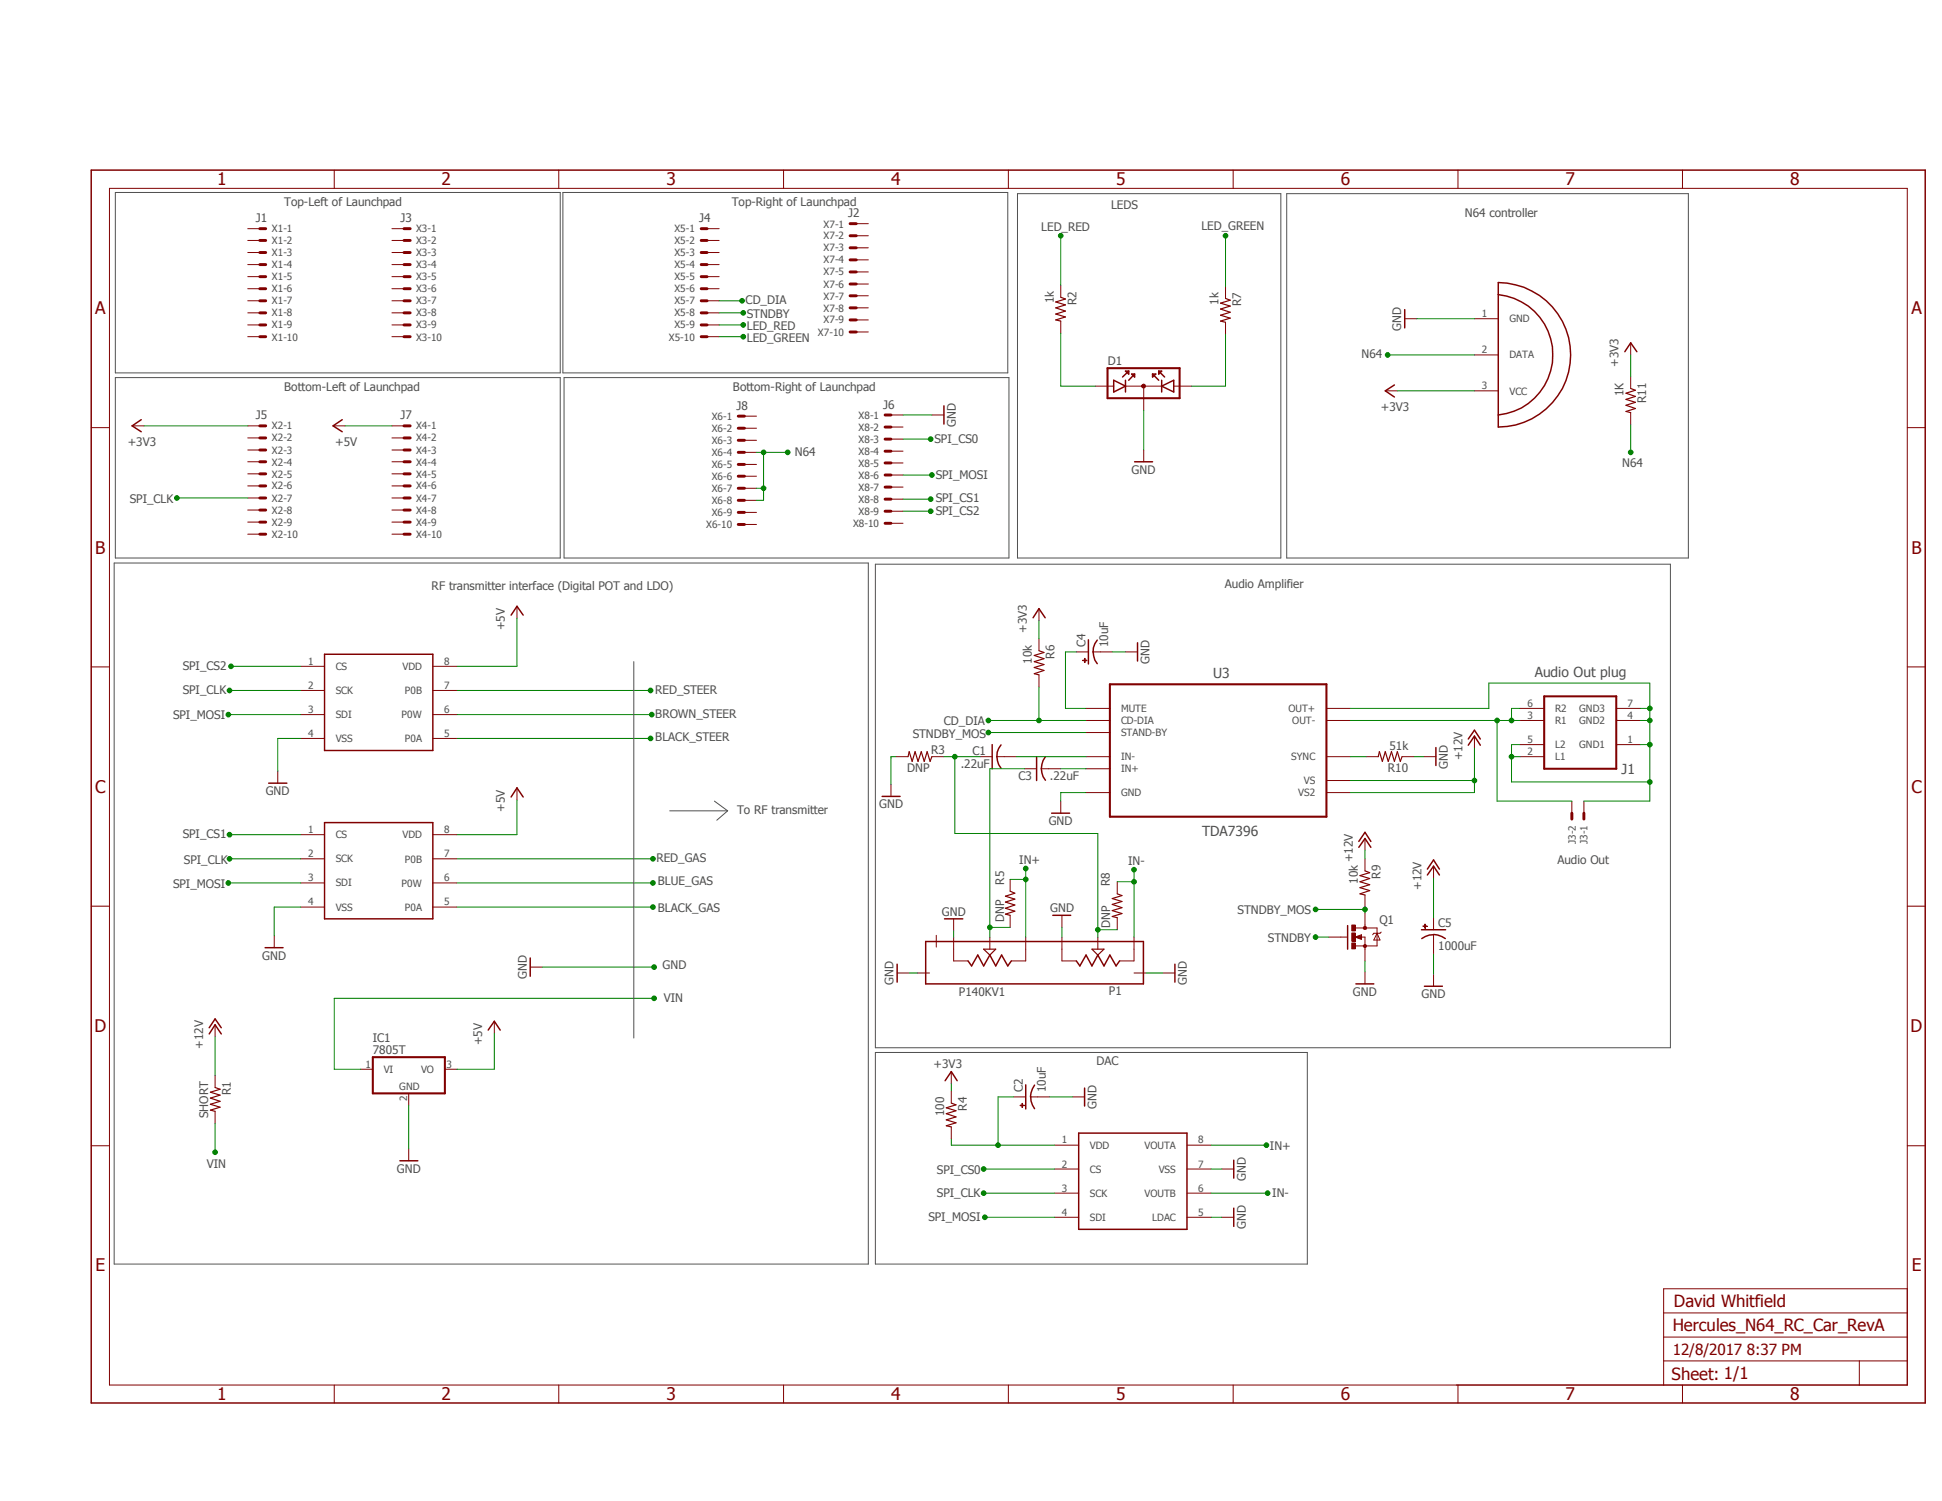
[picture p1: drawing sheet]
<svg xmlns="http://www.w3.org/2000/svg" width="279mm" height="216mm" viewBox="0 0 279 216" stroke-linecap="round" stroke-linejoin="round" font-family="sans-serif">
<path d="M12.7 24.3l264.5 177.9M277.2 24.3l-264.5 177.9" fill="none" stroke="#fff" stroke-width=".14"/>
<g fill="none" stroke="#800000" stroke-width=".14">
<path d="M15.7 27.1h258.7v172.1h-258.7zM35.6 32.9h1.8M35.6 34.6h1.8M35.6 36.3h1.8M35.6 38.1h1.8M35.6 39.8h1.8M48.1 24.5v2.6M56.4 32.9h1.7M56.4 34.6h1.7M56.4 36.3h1.7M56.4 38.1h1.7M56.4 39.8h1.7"/>
<path d="M80.4 24.5v2.6M101.7 32.9h1.8M101.7 34.6h1.8M101.7 36.3h1.8M101.7 38.1h1.8M101.7 39.8h1.8M112.7 24.5v2.6M123.2 32.2h1.7M123.2 33.9h1.7M123.2 35.6h1.7M123.2 37.4h1.7M123.2 39.1h1.7"/>
<path d="M145.1 24.5v2.6M177.4 24.5v2.6M209.8 24.5v2.6M242.1 24.5v2.6M35.6 41.5h1.8M35.6 43.3h1.8M35.6 45h1.8M35.6 46.7h1.8M35.6 48.4h1.8M56.4 41.5h1.7M56.4 43.3h1.7M56.4 45h1.7"/>
<path d="M56.4 46.7h1.7M56.4 48.4h1.7M101.7 41.5h1.8M101.7 43.3h1.8M101.7 45h1.8M101.7 46.7h1.8M101.7 48.4h1.8M107.1 59.9h1.7M123.2 40.9h1.7M123.2 42.5h1.7M123.2 44.3h1.7M123.2 46h1.7"/>
<path d="M123.2 47.8h1.7M128.2 59.7h1.7M134.1 59.7h1.7M199.3 56.2h1.7M202.1 45.8h1.7M212.1 51.1h3.5M212.1 45.8h3.5M212.1 56.2h3.5M13.1 61.5h2.6M19 61.3h1.7M35.6 61.3h1.8M35.6 63h1.8"/>
<path d="M35.6 64.7h1.8M35.6 66.4h1.8M35.6 68.2h1.8M35.6 69.9h1.8M35.6 71.6h1.8M35.6 73.4h1.8M35.6 75.1h1.8M35.6 76.8h1.8M47.9 61.3h1.8M56.4 61.3h1.7M56.4 63h1.7M56.4 64.7h1.7"/>
<path d="M56.4 66.4h1.7M56.4 68.2h1.7M56.4 69.9h1.7M56.4 71.6h1.7M56.4 73.4h1.7M56.4 75.1h1.7M56.4 76.8h1.7M107.1 61.6h1.7M107.1 63.3h1.7M107.1 65.1h1.7M107.1 66.8h1.7M107.1 68.5h1.7"/>
<path d="M107.1 70.2h1.7M107.1 72h1.7M107.1 73.7h1.7M107.1 75.4h1.7M128.2 61.4h1.7M128.2 63.2h1.7M128.2 64.9h1.7M128.2 66.6h1.7M128.2 68.3h1.7M128.2 70.1h1.7M128.2 71.8h1.7M128.2 73.5h1.7"/>
<path d="M128.2 75.3h1.7M274.4 61.5h2.6M13.1 95.9h2.6M43.3 95.8h3.4M43.3 99.3h3.4M62.3 95.8h3.4M62.3 99.3h3.4M74.4 87.2v1.7M149.5 91.9v1.7M149.5 97.1v1.7M274.4 95.9h2.6M40 110.9v1.7"/>
<path d="M43.3 106.2h3.4M43.3 102.8h3.4M62.3 106.2h3.4M62.3 102.8h3.4M74.4 113.3v1.8M141 108.8h1.7M143.4 108.8h2.8M147.4 110.6h1.7M149.8 110.6h2.8M152.6 115.2v1.8M156.3 103.6h3.4M156.3 114h3.4"/>
<path d="M156.3 110.6h3.4M156.3 108.8h3.4M156.3 101.9h3.4M156.3 105.4h3.4M190.8 103.6h3.5M190.8 114h3.5M190.8 108.8h3.5M190.8 101.9h3.5M190.8 112.3h3.5M13.1 130.3h2.6M39.5 134.6v1.7M43.3 120.1h3.4"/>
<path d="M43.3 130.5h3.4M43.3 123.5h3.4M43.3 127h3.4M62.3 120.1h3.4M62.3 130.5h3.4M62.3 123.5h3.4M62.3 127h3.4M76.3 139.1h1.7M274.4 130.3h2.6M51.9 153.8h1.7M58.8 157.3v1.7M64 153.8h1.7"/>
<path d="M71.1 146.9v1.7M13.1 164.8h2.6M58.8 165.2v1.8M274.4 164.8h2.6M48.1 199.2v2.6M80.4 199.2v2.6M112.7 199.2v2.6M145.1 199.2v2.6M177.4 199.2v2.6M209.8 199.2v2.6M239.4 195.7h35M239.4 192.3h35"/>
<path d="M239.4 188.8h35M242.1 199.2v2.6M267.5 195.7v3.5M274.4 185.4h-35v13.8"/>
</g>
<g fill="none" stroke="#800000" stroke-width=".21">
<path d="M13.1 24.5h263.9v177.3h-263.9zM135.8 58.4v2.6M200.6 55.4l-1.3 .8 1.3 .9M202.1 44.5v2.7M215.6 42.4a8.7 8.7 0 0 1 7.8 8.6 8.7 8.7 0 0 1-7.8 8.7M215.6 40.6a10.4 10.4 0 0 1 10.4 10.4 10.4 10.4 0 0 1-10.4 10.4zM20.3 60.4l-1.3 .9 1.3 .8M49.2 60.4l-1.3 .9 1.3 .8M46.7 94.1h15.6v13.8h-15.6zM73.5 88.5l.9-1.3 .9 1.3M38.7 112.6h2.6M46.7 118.3h15.6v13.9h-15.6z"/>
<path d="M73.5 114.6l.9-1.3 .9 1.3M142.7 107.1v3.5M144 107.1a2.65 2.65 0 0 0 0 3.4M149.1 108.8v3.5M150.4 108.8a2.71 2.71 0 0 0 0 3.4M151.3 117h2.6M38.1 136.3h2.6M76.3 137.8v2.6M70.2 148.2l.9-1.3 .9 1.3M57.5 167h2.6"/>
</g>
<g fill="none" stroke="#800000" stroke-width=".42">
<path d="M37.4 32.9h.8M37.4 34.6h.8M37.4 36.3h.8M37.4 38.1h.8M37.4 39.8h.8M58.1 32.9h.9M58.1 34.6h.9M58.1 36.3h.9M58.1 38.1h.9M58.1 39.8h.9M100.9 32.9h.8M100.9 34.6h.8"/>
<path d="M100.9 36.3h.8M100.9 38.1h.8M100.9 39.8h.8M122.3 32.2h.9M122.3 33.9h.9M122.3 35.6h.9M122.3 37.4h.9M122.3 39.1h.9M37.4 41.5h.8M37.4 43.3h.8M37.4 45h.8M37.4 46.7h.8"/>
<path d="M37.4 48.4h.8M58.1 41.5h.9M58.1 43.3h.9M58.1 45h.9M58.1 46.7h.9M58.1 48.4h.9M100.9 41.5h.8M100.9 43.3h.8M100.9 45h.8M100.9 46.7h.8M100.9 48.4h.8M106.2 59.9h.9"/>
<path d="M122.3 40.9h.9M122.3 42.5h.9M122.3 44.3h.9M122.3 46h.9M122.3 47.8h.9M127.3 59.7h.9M37.4 61.3h.8M37.4 63h.8M37.4 64.7h.8M37.4 66.4h.8M37.4 68.2h.8M37.4 69.9h.8"/>
<path d="M37.4 71.6h.8M37.4 73.4h.8M37.4 75.1h.8M37.4 76.8h.8M58.1 61.3h.9M58.1 63h.9M58.1 64.7h.9M58.1 66.4h.9M58.1 68.2h.9M58.1 69.9h.9M58.1 71.6h.9M58.1 73.4h.9"/>
<path d="M58.1 75.1h.9M58.1 76.8h.9M106.2 61.6h.9M106.2 63.3h.9M106.2 65.1h.9M106.2 66.8h.9M106.2 68.5h.9M106.2 70.2h.9M106.2 72h.9M106.2 73.7h.9M106.2 75.4h.9M127.3 61.4h.9"/>
<path d="M127.3 63.2h.9M127.3 64.9h.9M127.3 66.6h.9M127.3 68.3h.9M127.3 70.1h.9M127.3 71.8h.9M127.3 73.5h.9M127.3 75.3h.9"/>
</g>
<path d="M159.7 98.4h31.1v19.1h-31.1zM53.6 152.1h10.4v5.2h-10.4z" fill="none" stroke="#800000" stroke-width=".3"/>
<path d="M149.5 93.6l.7 .3-1.4 .4 1.4 .4-1.4 .5 1.4 .4-1.4 .4 1.4 .4-1.4 .5 .7 .2" fill="none" stroke="#800000" stroke-width=".17"/>
<path d="M156 94.7h.1v.6h-.1z" fill-rule="evenodd" fill="#800000"/>
<path d="M156 94.7h.1v.6h-.1z" fill="none" stroke="#800000" stroke-width=".14"/>
<path d="M155.8 95h.6h-.6z" fill-rule="evenodd" fill="#800000"/>
<g fill="none" stroke="#800000" stroke-width=".14">
<path d="M154.9 93.8h1.7M155.8 95h.6h-.6zM157.3 93.8h2.7M161.9 93.8h1.8M128.2 112.8v1.8M128.9 108.8h1.7M134.1 108.8h1.7M196.6 108.8h1.7M201.7 108.8h1.8M204.9 108.8h1.7M212.1 105.9v1.7M218.7 108.8h3.5"/>
<path d="M218.7 107.1h3.5M218.7 103.6h3.5M218.7 101.9h3.5M226.1 115.2v1.8M227.9 115.2v1.8M232.5 107.1h3.5M232.5 103.6h3.5M232.5 101.9h3.5M129.1 140h1.7M132 140h1.7M134.7 134.5v1.7M137.2 134.8v3.4h2.1"/>
<path d="M137.2 132.2v1.7M142.4 134.8v1.7M145.3 126.5v1.7M145.3 131.7v1.7M147.6 134.8v3.4h-2.1M152.8 134.8v3.4h2.1M152.8 131.7v1.7M157.9 134.8v1.7M160.7 126.8v1.8M160.7 132v1.7M163.2 134.8v3.4h-2.1M163.2 140h1.7"/>
<path d="M167.3 140h1.7"/>
</g>
<g fill="none" stroke="#800000" stroke-width=".21">
<path d="M156.6 92v3.5M157.9 92.1a2.72 2.72 0 0 0 0 3.4M163.7 92.5v2.6M126.9 114.6h2.6M206.6 107.5v2.6M211.2 107.2l.9-1.3 .9 1.3M211.2 106.3l.9-1.3 .9 1.3M129.1 138.7v2.6M133.2 135.4h31.3v6.1h-31.3zM135.9 132.2h2.6M139.3 138.2l.5 .7 .9-1.5 .8 1.5 .9-1.5 .9 1.5 .8-1.5 .9 1.5 .5-.7M151.5 131.7h2.6"/>
<path d="M154.9 138.2l.5 .7 .9-1.5 .8 1.5 .8-1.5 .9 1.5 .9-1.5 .9 1.5 .5-.7M169 138.7v2.6"/>
</g>
<path d="M130.6 108.8l.2-.7 .4 1.4 .5-1.4 .4 1.4 .4-1.4 .5 1.4 .4-1.4 .4 1.4 .3-.7M198.3 108.8l.2-.7 .4 1.4 .4-1.4 .4 1.4 .5-1.4 .4 1.4 .4-1.4 .5 1.4 .2-.7M141.5 136.5h1.8l-.9 .9zM145.3 128.2l.7 .3-1.3 .4 1.3 .4-1.3 .5 1.3 .4-1.3 .4 1.3 .5-1.3 .4 .6 .2M157.1 136.5h1.7l-.9 .9zM160.7 128.6l.7 .2-1.4 .4 1.4 .5-1.4 .4 1.4 .5-1.4 .4 1.4 .4-1.4 .4 .7 .2" fill="none" stroke="#800000" stroke-width=".17"/>
<path d="M222.2 100.2h10.3v10.4h-10.3z" fill="none" stroke="#800000" stroke-width=".3"/>
<path d="M226.1 117v.8M227.9 117v.8" fill="none" stroke="#800000" stroke-width=".42"/>
<path d="M204.7 133.2h.6v.1h-.6z" fill-rule="evenodd" fill="#800000"/>
<path d="M204.7 133.2h.6v.1h-.6z" fill="none" stroke="#800000" stroke-width=".14"/>
<path d="M205 132.9h.1v.6h-.1z" fill-rule="evenodd" fill="#800000"/>
<path d="M149.5 87.5v1.8M205 132.9h.1v.6h-.1zM206.2 124.6v1.7M206.2 132v1.7M206.2 134.5v2.7M30.9 147.4v1.7M30.9 154.7v1.7M30.9 159.9v1.7M206.2 140.1v1.8" fill="none" stroke="#800000" stroke-width=".14"/>
<path d="M148.6 88.9l.9-1.4 .9 1.4M204.5 133.7h3.5M205.4 125.9l.8-1.3 .9 1.3M205.4 125l.8-1.3 .9 1.3M206.2 134.4l.6 .1 1.1 .5M206.2 134.5h-.5l-1.1 .5M30.1 148.7l.8-1.3 .9 1.3M30.1 147.8l.8-1.2 .9 1.2M204.9 141.9h2.6" fill="none" stroke="#800000" stroke-width=".21"/>
<path d="M30.9 156.4l.8 .3-1.4 .4 1.4 .4-1.4 .4 1.4 .5-1.4 .4 1.4 .5-1.4 .4 .6 .2" fill="none" stroke="#800000" stroke-width=".17"/>
<circle cx="196.4" cy="136.1" r=".24" fill="#800000"/>
<circle cx="196.4" cy="136.1" r=".24" fill="none" stroke="#800000" stroke-width=".14"/>
<circle cx="196.4" cy="133.5" r=".24" fill="#800000"/>
<circle cx="196.4" cy="133.5" r=".24" fill="none" stroke="#800000" stroke-width=".14"/>
<path d="M194.5 135.6h.5v.9h-.5z" fill-rule="evenodd" fill="#800000"/>
<path d="M194.5 135.6h.5v.9h-.5z" fill="none" stroke="#800000" stroke-width=".14"/>
<path d="M194.5 133.1h.5v.8h-.5z" fill-rule="evenodd" fill="#800000"/>
<path d="M194.5 133.1h.5v.8h-.5z" fill="none" stroke="#800000" stroke-width=".14"/>
<path d="M194.5 134.2h.5v1.2h-.5z" fill-rule="evenodd" fill="#800000"/>
<path d="M191.2 134.8h2.6M194.5 134.2h.5v1.2h-.5zM195 134.8l.9-.3v.6zM195 133.5h3.1v2.6h-3.1M195.7 134.8h.7v3.4M196.4 120.6v1.7M196.4 123.5v1.8M196.4 128.7v1.8M196.4 131.3v2.2M196.4 139.8v1.7M198.1 134.2l.4 1h-.8zM198.7 134.1l-.2 .1h-.8l-.2 .3" fill="none" stroke="#800000" stroke-width=".14"/>
<path d="M193.9 133.1v3.4M195.5 121.9l.9-1.3 .8 1.3M195.5 121l.9-1.3 .8 1.3M195.7 134.6l-.5 .2 .5 .2v-.2h-.1M195.1 141.5h2.6" fill="none" stroke="#800000" stroke-width=".21"/>
<path d="M196.4 125.3l.7 .2-1.4 .4 1.4 .5-1.4 .4 1.4 .5-1.4 .4 1.4 .4-1.4 .5 .7 .1" fill="none" stroke="#800000" stroke-width=".17"/>
<path d="M164.3 55.3l.2-.1 .2 .1 .1 .2-.1 .3h-.4v-.3h.3l-.1 .1-.2-.1z" fill-rule="evenodd" fill="#800000"/>
<g fill="none" stroke="#800000" stroke-width=".14">
<path d="M152.6 41v1.8M152.6 46.2v1.7M157.6 55.5h2.6M161.9 55.5h5.2M164.3 55.3l.2-.1 .2 .1 .1 .2-.1 .3h-.4v-.3h.3l-.1 .1-.2-.1zM164.5 55.5v3.5M168.9 55.5h2.5M176.3 41.2v1.7M176.3 46.4v1.7M164.5 64.7v1.7M136.9 154.1v1.8M136.9 156.9v1.8"/>
<path d="M136.9 162.1v1.7M151.7 168.1h3.5M151.7 175.1h3.5M151.7 171.6h3.5M151.7 164.7h3.5M170.8 168.1h3.4M170.8 175.1h3.4M170.8 171.6h3.4M170.8 164.7h3.4"/>
</g>
<g fill="none" stroke="#800000" stroke-width=".21">
<path d="M160.2 54.7l1.7 .8-1.7 .9zM161.9 54.7v1.7M161.9 53.4h.5v.4zM162.4 53.4l-.9 .8M162.8 53.8h.4v.4zM163.2 53.8l-.8 .9M165.8 53.8h.5l-.5 .4zM165.8 53.8l.9 .9M166.7 53.4h.4l-.4 .4zM166.7 53.4l.9 .8M167.1 55.5l1.8-.8v1.7zM167.1 54.7v1.7"/>
<path d="M163.2 66.4h2.6M136 155.4l.9-1.3 .8 1.3M155.2 163h15.6v13.8h-15.6z"/>
</g>
<path d="M159.3 53h10.4v4.3h-10.4z" fill="none" stroke="#800000" stroke-width=".3"/>
<path d="M152.6 42.8l.7 .2-1.4 .4 1.4 .5-1.4 .4 1.4 .4-1.4 .5 1.4 .4-1.4 .4 .7 .2M176.3 42.9l.7 .3-1.4 .4 1.4 .4-1.4 .4 1.4 .5-1.4 .4 1.4 .5-1.4 .4 .7 .2M136.9 158.7l.6 .2-1.4 .4 1.4 .5-1.4 .4 1.4 .5-1.4 .4 1.4 .4-1.4 .4 .8 .2" fill="none" stroke="#800000" stroke-width=".17"/>
<path d="M147 158.7h.1v.6h-.1z" fill-rule="evenodd" fill="#800000"/>
<path d="M147 158.7h.1v.6h-.1z" fill="none" stroke="#800000" stroke-width=".14"/>
<path d="M146.8 159h.6h-.6z" fill-rule="evenodd" fill="#800000"/>
<path d="M234.6 49.3v1.8M234.6 54.1v1.8M234.6 59.4v1.7M145.8 157.8h1.8M146.8 159h.6h-.6zM148.3 157.8h2.7M154.3 157.8h1.7M175.8 168.1h1.7M175.8 175.1h1.7" fill="none" stroke="#800000" stroke-width=".14"/>
<path d="M233.8 50.6l.8-1.3 .9 1.3M147.6 156v3.5M148.3 157.8v.6l.5 1.1M148.8 156.1l-.5 1.1v.6M156 156.5v2.6M177.5 166.9v2.6M177.5 173.8v2.6" fill="none" stroke="#800000" stroke-width=".21"/>
<path d="M234.6 55.9l.7 .2-1.4 .5 1.4 .4-1.4 .4 1.4 .5-1.4 .4 1.4 .5-1.4 .4 .7 .2" fill="none" stroke="#800000" stroke-width=".17"/>
<path d="M203.8 45.8h8.3M49.7 61.3h6.7M74.4 88.9v6.9h-8.7M43.3 106.2h-3.3v4.7M74.4 115.1v5h-8.7M43.3 130.5h-3.8v4.1M78 139.1h16.1M58.8 159v6.2M71.1 148.6v5.2h-5.4" fill="none" stroke="#008000" stroke-width=".14"/>
<circle cx="94.1" cy="139.1" r=".33" fill="#008000"/>
<g fill="none" stroke="#008000" stroke-width=".14">
<path d="M129.9 59.7h4.2M164.5 59v5.7M65.7 99.3h27.9M160 93.8h1.9M128.9 108.8h-.7v4M156.3 114h-3.7v1.2M203.5 108.8h1.4M130.8 140h1.2M137.2 133.9v.9M152.8 133.4v1.4M164.9 140h2.4M196.4 138.2v1.6"/>
<path d="M206.2 137.2v2.9M151 157.8h3.3M174.2 168.1h1.6M174.2 175.1h1.6"/>
<circle cx="94.1" cy="139.1" r=".33"/>
</g>
<circle cx="93.6" cy="99.3" r=".33" fill="#008000"/>
<g fill="none" stroke="#008000" stroke-width=".14">
<path d="M65.7 102.8h28.1"/>
<circle cx="93.6" cy="99.3" r=".33"/>
</g>
<circle cx="93.8" cy="102.8" r=".33" fill="#008000"/>
<g fill="none" stroke="#008000" stroke-width=".14">
<path d="M65.7 106.2h27.9"/>
<circle cx="93.8" cy="102.8" r=".33"/>
</g>
<circle cx="93.6" cy="106.2" r=".33" fill="#008000"/>
<g fill="none" stroke="#008000" stroke-width=".14">
<path d="M65.7 123.5h28.2"/>
<circle cx="93.6" cy="106.2" r=".33"/>
</g>
<circle cx="93.9" cy="123.5" r=".33" fill="#008000"/>
<g fill="none" stroke="#008000" stroke-width=".14">
<path d="M65.7 127h28.2"/>
<circle cx="93.9" cy="123.5" r=".33"/>
</g>
<circle cx="93.9" cy="127" r=".33" fill="#008000"/>
<g fill="none" stroke="#008000" stroke-width=".14">
<path d="M65.7 130.5h28.2"/>
<circle cx="93.9" cy="127" r=".33"/>
</g>
<circle cx="93.9" cy="130.5" r=".33" fill="#008000"/>
<g fill="none" stroke="#008000" stroke-width=".14">
<path d="M33 120.1h10.3"/>
<circle cx="93.9" cy="130.5" r=".33"/>
</g>
<circle cx="33" cy="120.1" r=".33" fill="#008000"/>
<g fill="none" stroke="#008000" stroke-width=".14">
<path d="M129.9 71.8h4"/>
<circle cx="33" cy="120.1" r=".33"/>
</g>
<circle cx="133.9" cy="71.8" r=".33" fill="#008000"/>
<g fill="none" stroke="#008000" stroke-width=".14">
<path d="M33 123.5h10.3"/>
<circle cx="133.9" cy="71.8" r=".33"/>
</g>
<circle cx="33" cy="123.5" r=".33" fill="#008000"/>
<g fill="none" stroke="#008000" stroke-width=".14">
<path d="M33 99.3h10.3"/>
<circle cx="33" cy="123.5" r=".33"/>
</g>
<circle cx="33" cy="99.3" r=".33" fill="#008000"/>
<g fill="none" stroke="#008000" stroke-width=".14">
<path d="M25.4 71.6h10.2"/>
<circle cx="33" cy="99.3" r=".33"/>
</g>
<circle cx="25.4" cy="71.6" r=".33" fill="#008000"/>
<g fill="none" stroke="#008000" stroke-width=".14">
<path d="M141.5 171.6h10.2"/>
<circle cx="25.4" cy="71.6" r=".33"/>
</g>
<circle cx="141.5" cy="171.6" r=".33" fill="#008000"/>
<g fill="none" stroke="#008000" stroke-width=".14">
<path d="M32.9 127h10.4"/>
<circle cx="141.5" cy="171.6" r=".33"/>
</g>
<circle cx="32.9" cy="127" r=".33" fill="#008000"/>
<g fill="none" stroke="#008000" stroke-width=".14">
<path d="M32.9 102.8h10.4"/>
<circle cx="32.9" cy="127" r=".33"/>
</g>
<circle cx="32.9" cy="102.8" r=".33" fill="#008000"/>
<g fill="none" stroke="#008000" stroke-width=".14">
<path d="M129.9 68.3h4.2"/>
<circle cx="32.9" cy="102.8" r=".33"/>
</g>
<circle cx="134.1" cy="68.3" r=".33" fill="#008000"/>
<g fill="none" stroke="#008000" stroke-width=".14">
<path d="M141.7 175.1h10"/>
<circle cx="134.1" cy="68.3" r=".33"/>
</g>
<circle cx="141.7" cy="175.1" r=".33" fill="#008000"/>
<g fill="none" stroke="#008000" stroke-width=".14">
<path d="M33.2 95.8h10.1"/>
<circle cx="141.7" cy="175.1" r=".33"/>
</g>
<circle cx="33.2" cy="95.8" r=".33" fill="#008000"/>
<g fill="none" stroke="#008000" stroke-width=".14">
<path d="M129.9 73.5h4"/>
<circle cx="33.2" cy="95.8" r=".33"/>
</g>
<circle cx="133.9" cy="73.5" r=".33" fill="#008000"/>
<g fill="none" stroke="#008000" stroke-width=".14">
<path d="M199.6 51.1h12.5M201 56.2h11.1M234.6 51.1v3M20.7 61.3h14.9M149.5 89.3v2.6M136.9 155.9v1"/>
<circle cx="133.9" cy="73.5" r=".33"/>
</g>
<circle cx="199.6" cy="51.1" r=".33" fill="#008000"/>
<g fill="none" stroke="#008000" stroke-width=".14">
<path d="M108.8 70.2h1.1M108.8 65.1h4.5M109.9 65.1v6.9h-1.1"/>
<circle cx="199.6" cy="51.1" r=".33"/>
</g>
<circle cx="113.3" cy="65.1" r=".33" fill="#008000"/>
<circle cx="113.3" cy="65.1" r=".33" fill="none" stroke="#008000" stroke-width=".14"/>
<circle cx="109.9" cy="65.1" r=".33" fill="#008000"/>
<circle cx="109.9" cy="65.1" r=".33" fill="none" stroke="#008000" stroke-width=".14"/>
<circle cx="109.9" cy="70.2" r=".33" fill="#008000"/>
<g fill="none" stroke="#008000" stroke-width=".14">
<path d="M234.6 61.1v4"/>
<circle cx="109.9" cy="70.2" r=".33"/>
</g>
<circle cx="234.6" cy="65.1" r=".33" fill="#008000"/>
<g fill="none" stroke="#008000" stroke-width=".14">
<path d="M94.1 143.6h-46v10.2h3.8"/>
<circle cx="234.6" cy="65.1" r=".33"/>
</g>
<circle cx="94.1" cy="143.6" r=".33" fill="#008000"/>
<g fill="none" stroke="#008000" stroke-width=".14">
<path d="M30.9 161.6v4.1"/>
<circle cx="94.1" cy="143.6" r=".33"/>
</g>
<circle cx="31" cy="165.7" r=".33" fill="#008000"/>
<g fill="none" stroke="#008000" stroke-width=".14">
<path d="M194.3 112.3h17.8M212.1 107.6v6.4h-17.8"/>
<circle cx="31" cy="165.7" r=".33"/>
</g>
<circle cx="212.1" cy="112.3" r=".33" fill="#008000"/>
<g fill="none" stroke="#008000" stroke-width=".14">
<path d="M149.5 98.8v4.8h-7.3M146.2 108.8h10.1M152.6 110.6h3.7M196.4 122.3v1.2M206.2 126.3v5.7M30.9 149.1v5.6"/>
<circle cx="212.1" cy="112.3" r=".33"/>
</g>
<circle cx="142.2" cy="103.6" r=".33" fill="#008000"/>
<g fill="none" stroke="#008000" stroke-width=".14">
<path d="M149.5 103.6h6.8"/>
<circle cx="142.2" cy="103.6" r=".33"/>
</g>
<circle cx="149.5" cy="103.6" r=".33" fill="#008000"/>
<g fill="none" stroke="#008000" stroke-width=".14">
<path d="M103.5 43.3h3.3"/>
<circle cx="149.5" cy="103.6" r=".33"/>
</g>
<circle cx="106.8" cy="43.3" r=".33" fill="#008000"/>
<g fill="none" stroke="#008000" stroke-width=".14">
<path d="M154.9 93.8h-1.6v8.1h3M163.2 125.1v1.7"/>
<circle cx="106.8" cy="43.3" r=".33"/>
</g>
<circle cx="163.2" cy="125.1" r=".33" fill="#008000"/>
<g fill="none" stroke="#008000" stroke-width=".14">
<path d="M160.7 126.8h2.5v8"/>
<circle cx="163.2" cy="125.1" r=".33"/>
</g>
<circle cx="163.2" cy="126.8" r=".33" fill="#008000"/>
<g fill="none" stroke="#008000" stroke-width=".14">
<path d="M174.2 171.6h8.2"/>
<circle cx="163.2" cy="126.8" r=".33"/>
</g>
<circle cx="182.4" cy="171.6" r=".33" fill="#008000"/>
<g fill="none" stroke="#008000" stroke-width=".14">
<path d="M147.6 124.9v1.6"/>
<circle cx="182.4" cy="171.6" r=".33"/>
</g>
<circle cx="147.6" cy="124.9" r=".33" fill="#008000"/>
<g fill="none" stroke="#008000" stroke-width=".14">
<path d="M145.3 126.5h2.3v8.3"/>
<circle cx="147.6" cy="124.9" r=".33"/>
</g>
<circle cx="147.6" cy="126.5" r=".33" fill="#008000"/>
<g fill="none" stroke="#008000" stroke-width=".14">
<path d="M174.2 164.7h8"/>
<circle cx="147.6" cy="126.5" r=".33"/>
</g>
<circle cx="182.2" cy="164.7" r=".33" fill="#008000"/>
<g fill="none" stroke="#008000" stroke-width=".14">
<path d="M194.3 108.8h2.3M218.7 101.9h-1.2v1.7h1.2"/>
<circle cx="182.2" cy="164.7" r=".33"/>
</g>
<circle cx="217.5" cy="103.6" r=".33" fill="#008000"/>
<g fill="none" stroke="#008000" stroke-width=".14">
<path d="M194.3 103.6h23.2M215.4 103.6v11.6h10.7"/>
<circle cx="217.5" cy="103.6" r=".33"/>
</g>
<circle cx="215.4" cy="103.6" r=".33" fill="#008000"/>
<g fill="none" stroke="#008000" stroke-width=".14">
<path d="M194.3 101.9h19.9v-3.6h23.2v8.8h-1.4M236 101.9h1.4M236 103.6h1.4"/>
<circle cx="215.4" cy="103.6" r=".33"/>
</g>
<circle cx="237.4" cy="101.9" r=".33" fill="#008000"/>
<circle cx="237.4" cy="101.9" r=".33" fill="none" stroke="#008000" stroke-width=".14"/>
<circle cx="237.4" cy="103.6" r=".33" fill="#008000"/>
<g fill="none" stroke="#008000" stroke-width=".14">
<path d="M237.4 112.5v2.7h-9.5"/>
<circle cx="237.4" cy="103.6" r=".33"/>
</g>
<circle cx="237.4" cy="107.1" r=".33" fill="#008000"/>
<g fill="none" stroke="#008000" stroke-width=".14">
<path d="M217.5 108.8h1.2M218.7 107.1h-1.2v5.4h19.9v-5.4"/>
<circle cx="237.4" cy="107.1" r=".33"/>
</g>
<circle cx="217.5" cy="108.8" r=".33" fill="#008000"/>
<circle cx="217.5" cy="108.8" r=".33" fill="none" stroke="#008000" stroke-width=".14"/>
<circle cx="237.4" cy="112.5" r=".33" fill="#008000"/>
<g fill="none" stroke="#008000" stroke-width=".14">
<path d="M147.4 110.6h-5v24.2M142.4 133.4h2.9"/>
<circle cx="237.4" cy="112.5" r=".33"/>
</g>
<circle cx="142.4" cy="133.4" r=".33" fill="#008000"/>
<g fill="none" stroke="#008000" stroke-width=".14">
<path d="M135.8 108.8h5.2M137.4 108.8v11.1h20.5v14.9"/>
<circle cx="142.4" cy="133.4" r=".33"/>
</g>
<circle cx="137.4" cy="108.8" r=".33" fill="#008000"/>
<g fill="none" stroke="#008000" stroke-width=".14">
<path d="M157.9 133.7h2.8"/>
<circle cx="137.4" cy="108.8" r=".33"/>
</g>
<circle cx="158" cy="133.7" r=".33" fill="#008000"/>
<g fill="none" stroke="#008000" stroke-width=".14">
<path d="M142.2 105.4h14.1"/>
<circle cx="158" cy="133.7" r=".33"/>
</g>
<circle cx="142.2" cy="105.4" r=".33" fill="#008000"/>
<g fill="none" stroke="#008000" stroke-width=".14">
<path d="M189.3 130.8h7.1M196.4 130.5v.8"/>
<circle cx="142.2" cy="105.4" r=".33"/>
</g>
<circle cx="189.3" cy="130.8" r=".33" fill="#008000"/>
<circle cx="189.3" cy="130.8" r=".33" fill="none" stroke="#008000" stroke-width=".14"/>
<circle cx="196.4" cy="130.8" r=".33" fill="#008000"/>
<g fill="none" stroke="#008000" stroke-width=".14">
<path d="M189.3 134.8h1.9"/>
<circle cx="196.4" cy="130.8" r=".33"/>
</g>
<circle cx="189.3" cy="134.8" r=".33" fill="#008000"/>
<g fill="none" stroke="#008000" stroke-width=".14">
<path d="M103.5 45h3.4"/>
<circle cx="189.3" cy="134.8" r=".33"/>
</g>
<circle cx="106.9" cy="45" r=".33" fill="#008000"/>
<g fill="none" stroke="#008000" stroke-width=".14">
<path d="M152.6 33.9v7.1M152.6 47.9v7.6h5M176.3 48.1v7.4h-4.9"/>
<circle cx="106.9" cy="45" r=".33"/>
</g>
<circle cx="152.6" cy="33.9" r=".33" fill="#008000"/>
<g fill="none" stroke="#008000" stroke-width=".14">
<path d="M103.5 46.7h3.4"/>
<circle cx="152.6" cy="33.9" r=".33"/>
</g>
<circle cx="106.9" cy="46.7" r=".33" fill="#008000"/>
<g fill="none" stroke="#008000" stroke-width=".14">
<path d="M176.3 33.9v7.3"/>
<circle cx="106.9" cy="46.7" r=".33"/>
</g>
<circle cx="176.3" cy="33.9" r=".33" fill="#008000"/>
<g fill="none" stroke="#008000" stroke-width=".14">
<path d="M103.5 48.4h3.4"/>
<circle cx="176.3" cy="33.9" r=".33"/>
</g>
<circle cx="106.9" cy="48.4" r=".33" fill="#008000"/>
<g fill="none" stroke="#008000" stroke-width=".14">
<path d="M145.8 157.8h-2.2v6.9M136.9 163.8v.9h14.8"/>
<circle cx="106.9" cy="48.4" r=".33"/>
</g>
<circle cx="143.6" cy="164.7" r=".33" fill="#008000"/>
<g fill="none" stroke="#008000" stroke-width=".14">
<path d="M129.9 63.2h4"/>
<circle cx="143.6" cy="164.7" r=".33"/>
</g>
<circle cx="133.9" cy="63.2" r=".33" fill="#008000"/>
<g fill="none" stroke="#008000" stroke-width=".14">
<path d="M141.5 168.1h10.2"/>
<circle cx="133.9" cy="63.2" r=".33"/>
</g>
<circle cx="141.5" cy="168.1" r=".33" fill="#008000"/>
<circle cx="141.5" cy="168.1" r=".33" fill="none" stroke="#008000" stroke-width=".14"/>
<g fill="none" stroke="#505050" stroke-width=".14">
<path d="M16.6 27.7h64v25.9h-64zM81 27.7h64v25.9h-64zM146.4 27.9h37.9v52.4h-37.9zM185.1 27.9h57.8v52.4h-57.8zM16.6 54.3h64v26h-64zM81.2 54.3h64v26h-64zM16.4 81h108.5v100.8h-108.5zM91.2 95.2v54.1M125.9 81.2h114.4v69.5h-114.4zM96.4 116.6h8.3M102.8 115.2l1.9 1.4M104.7 116.6l-1.6 1.4"/>
<path d="M125.9 151.4h62.2v30.4h-62.2z"/>
</g>
<g font-size="2.5" fill="#800000">
<text x="31.2" y="26.7">1</text>
<text x="63.5" y="26.7">2</text>
<text x="95.9" y="26.7">3</text>
<text x="128.2" y="26.7">4</text>
<text x="160.6" y="26.7">5</text>
<text x="192.9" y="26.7">6</text>
<text x="225.2" y="26.7">7</text>
<text x="257.6" y="26.7">8</text>
<text x="13.7" y="45.2">A</text>
<text x="275" y="45.2">A</text>
<text x="13.7" y="79.6">B</text>
<text x="275" y="79.6">B</text>
<text x="13.7" y="114">C</text>
<text x="275" y="114">C</text>
<text x="13.6" y="148.5">D</text>
<text x="274.9" y="148.5">D</text>
<text x="13.8" y="182.9">E</text>
<text x="275" y="182.9">E</text>
<text x="31.2" y="201.4">1</text>
<text x="63.5" y="201.4">2</text>
<text x="95.9" y="201.4">3</text>
<text x="128.2" y="201.4">4</text>
<text x="160.6" y="201.4">5</text>
<text x="192.9" y="201.4">6</text>
<text x="225.2" y="201.4">7</text>
<text x="257.6" y="201.4">8</text>
</g>
<g font-size="2.4" fill="#800000">
<text x="240.7" y="191.4">Hercules_N64_RC_Car_RevA</text>
<text x="240.8" y="188">David Whitfield</text>
<text x="240.5" y="198.5">Sheet: 1/1</text>
</g>
<text font-size="2.2" fill="#800000" x="240.7" y="194.9">12/8/2017 8:37 PM</text>
<g font-size="2" fill="#505050">
<text x="174.5" y="97.5">U3</text>
<text x="220.8" y="97.4">Audio Out plug</text>
<text x="233.3" y="111.3">J1</text>
<text x="173" y="120.2">TDA7396</text>
</g>
<g font-size="1.7" fill="#505050">
<text x="40.9" y="29.6">Top-Left of Launchpad</text>
<text x="105.3" y="29.6">Top-Right of Launchpad</text>
<text x="36.8" y="31.9">J1</text>
<text x="57.6" y="31.9">J3</text>
<text x="100.6" y="31.9">J4</text>
<text x="122" y="31.2">J2</text>
<text x="149.8" y="33.2">LED_RED</text>
<text x="159.9" y="30.1">LEDS</text>
<text x="172.8" y="33.1">LED_GREEN</text>
<text x="210.7" y="31.2">N64 controller</text>
<text x="107.3" y="43.8">CD_DIA</text>
<text x="107.4" y="45.7">STNDBY</text>
<text x="107.4" y="47.4">LED_RED</text>
<text x="151.6" y="43.6" transform="rotate(-90 151.6 43.6)">1k</text>
<text x="154.9" y="43.9" transform="rotate(-90 154.9 43.9)">R2</text>
<text x="175.3" y="43.8" transform="rotate(-90 175.3 43.8)">1k</text>
<text x="178.6" y="44" transform="rotate(-90 178.6 44)">R7</text>
<text x="201.6" y="47.5" transform="rotate(-90 201.6 47.5)">GND</text>
<text x="107.4" y="49.1">LED_GREEN</text>
<text x="159.4" y="52.5">D1</text>
<text x="195.9" y="51.6">N64</text>
<text x="232.9" y="52.8" transform="rotate(-90 232.9 52.8)">+3V3</text>
<text x="40.9" y="56.2">Bottom-Left of Launchpad</text>
<text x="105.5" y="56.2">Bottom-Right of Launchpad</text>
<text x="106" y="58.9">J8</text>
<text x="127.1" y="58.8">J6</text>
<text x="198.7" y="59.2">+3V3</text>
<text x="233.6" y="57" transform="rotate(-90 233.6 57)">1K</text>
<text x="236.9" y="58" transform="rotate(-90 236.9 58)">R11</text>
<text x="18.4" y="64.2">+3V3</text>
<text x="36.8" y="60.3">J5</text>
<text x="48.2" y="64.2">+5V</text>
<text x="57.6" y="60.3">J7</text>
<text x="114.3" y="65.6">N64</text>
<text x="134.5" y="63.7">SPI_CS0</text>
<text x="137.5" y="61.4" transform="rotate(-90 137.5 61.4)">GND</text>
<text x="134.6" y="68.9">SPI_MOSI</text>
<text x="162.8" y="68.2">GND</text>
<text x="233.4" y="67.1">N64</text>
<text x="18.7" y="72.3">SPI_CLK</text>
<text x="134.6" y="72.1">SPI_CS1</text>
<text x="134.6" y="74">SPI_CS2</text>
<text x="62.1" y="84.8">RF transmitter interface (Digital POT and LDO)</text>
<text x="176.2" y="84.5">Audio Amplifier</text>
<text x="72.6" y="90.7" transform="rotate(-90 72.6 90.7)">+5V</text>
<text x="147.7" y="91" transform="rotate(-90 147.7 91)">+3V3</text>
<text x="148.5" y="95.5" transform="rotate(-90 148.5 95.5)">10k</text>
<text x="151.7" y="94.7" transform="rotate(-90 151.7 94.7)">R6</text>
<text x="156.2" y="93.1" transform="rotate(-90 156.2 93.1)">C4</text>
<text x="159.4" y="93.1" transform="rotate(-90 159.4 93.1)">10uF</text>
<text x="165.4" y="95.5" transform="rotate(-90 165.4 95.5)">GND</text>
<text x="26.3" y="99.8">SPI_CLK</text>
<text x="26.3" y="96.4">SPI_CS2</text>
<text x="94.3" y="99.8">RED_STEER</text>
<text x="24.9" y="103.5">SPI_MOSI</text>
<text x="94.3" y="103.3">BROWN_STEER</text>
<text x="94.3" y="106.6">BLACK_STEER</text>
<text x="131.3" y="106.1">STNDBY_MOS</text>
<text x="135.8" y="104.4">CD_DIA</text>
<text x="199.9" y="107.8">51k</text>
<text x="130.5" y="111.1">DNP</text>
<text x="134" y="108.5">R3</text>
<text x="138.2" y="110.5">.22uF</text>
<text x="139.9" y="108.6">C1</text>
<text x="146.5" y="112.2">C3</text>
<text x="151" y="112.2">.22uF</text>
<text x="199.7" y="111.1">R10</text>
<text x="208.3" y="110.6" transform="rotate(-90 208.3 110.6)">GND</text>
<text x="210.4" y="109.3" transform="rotate(-90 210.4 109.3)">+12V</text>
<text x="38.2" y="114.3">GND</text>
<text x="72.6" y="116.8" transform="rotate(-90 72.6 116.8)">+5V</text>
<text x="106" y="117.1">To RF transmitter</text>
<text x="126.5" y="116.2">GND</text>
<text x="150.9" y="118.7">GND</text>
<text x="26.3" y="120.6">SPI_CS1</text>
<text x="26.5" y="124.2">SPI_CLK</text>
<text x="94.4" y="124">RED_GAS</text>
<text x="146.6" y="124.2">IN+</text>
<text x="162.3" y="124.4">IN-</text>
<text x="194.6" y="124" transform="rotate(-90 194.6 124)">+12V</text>
<text x="224.1" y="124.3">Audio Out</text>
<text x="24.9" y="127.7">SPI_MOSI</text>
<text x="94.7" y="127.3">BLUE_GAS</text>
<text x="94.7" y="131.1">BLACK_GAS</text>
<text x="135.5" y="131.7">GND</text>
<text x="144.5" y="127.3" transform="rotate(-90 144.5 127.3)">R5</text>
<text x="151.1" y="131.1">GND</text>
<text x="159.7" y="127.4" transform="rotate(-90 159.7 127.4)">R8</text>
<text x="178.1" y="131.5">STNDBY_MOS</text>
<text x="195.4" y="127.1" transform="rotate(-90 195.4 127.1)">10k</text>
<text x="198.6" y="126.4" transform="rotate(-90 198.6 126.4)">R9</text>
<text x="204.5" y="128" transform="rotate(-90 204.5 128)">+12V</text>
<text x="144.5" y="132.6" transform="rotate(-90 144.5 132.6)">DNP</text>
<text x="159.7" y="133.5" transform="rotate(-90 159.7 133.5)">DNP</text>
<text x="182.4" y="135.5">STNDBY</text>
<text x="198.5" y="132.9">Q1</text>
<text x="206.9" y="136.6">1000uF</text>
<text x="206.9" y="133.3">C5</text>
<text x="37.7" y="138">GND</text>
<text x="75.8" y="140.8" transform="rotate(-90 75.8 140.8)">GND</text>
<text x="95.3" y="139.4">GND</text>
<text x="128.6" y="141.6" transform="rotate(-90 128.6 141.6)">GND</text>
<text x="138" y="143.3">P140KV1</text>
<text x="159.6" y="143.1">P1</text>
<text x="170.8" y="141.7" transform="rotate(-90 170.8 141.7)">GND</text>
<text x="194.6" y="143.3">GND</text>
<text x="204.5" y="143.6">GND</text>
<text x="53.6" y="149.9">IC1</text>
<text x="95.5" y="144.1">VIN</text>
<text x="29.3" y="150.9" transform="rotate(-90 29.3 150.9)">+12V</text>
<text x="53.6" y="151.6">7805T</text>
<text x="69.4" y="150.4" transform="rotate(-90 69.4 150.4)">+5V</text>
<text x="134.3" y="153.7">+3V3</text>
<text x="157.8" y="153.1">DAC</text>
<text x="29.9" y="160.8" transform="rotate(-90 29.9 160.8)">SHORT</text>
<text x="33.2" y="157.5" transform="rotate(-90 33.2 157.5)">R1</text>
<text x="135.8" y="160.6" transform="rotate(-90 135.8 160.6)">100</text>
<text x="139.1" y="159.8" transform="rotate(-90 139.1 159.8)">R4</text>
<text x="147.2" y="157.1" transform="rotate(-90 147.2 157.1)">C2</text>
<text x="150.5" y="157.1" transform="rotate(-90 150.5 157.1)">10uF</text>
<text x="157.8" y="159.5" transform="rotate(-90 157.8 159.5)">GND</text>
<text x="29.8" y="168">VIN</text>
<text x="182.7" y="165.4">IN+</text>
<text x="57.1" y="168.7">GND</text>
<text x="134.8" y="172.1">SPI_CLK</text>
<text x="134.8" y="168.9">SPI_CS0</text>
<text x="179.2" y="169.9" transform="rotate(-90 179.2 169.9)">GND</text>
<text x="183" y="172.1">IN-</text>
<text x="133.6" y="175.6">SPI_MOSI</text>
<text x="179.2" y="176.8" transform="rotate(-90 179.2 176.8)">GND</text>
</g>
<g font-size="1.4" fill="#505050">
<text x="39.1" y="33.4">X1-1</text>
<text x="39.1" y="35.1">X1-2</text>
<text x="59.9" y="33.4">X3-1</text>
<text x="59.9" y="35.1">X3-2</text>
<text x="97" y="33.4">X5-1</text>
<text x="97" y="35.1">X5-2</text>
<text x="118.5" y="32.7">X7-1</text>
<text x="118.5" y="34.4">X7-2</text>
<text x="39.1" y="36.9">X1-3</text>
<text x="39.1" y="38.6">X1-4</text>
<text x="39.1" y="40.3">X1-5</text>
<text x="59.9" y="36.9">X3-3</text>
<text x="59.9" y="38.6">X3-4</text>
<text x="59.9" y="40.3">X3-5</text>
<text x="97" y="36.9">X5-3</text>
<text x="97" y="38.6">X5-4</text>
<text x="97" y="40.3">X5-5</text>
<text x="118.5" y="36.2">X7-3</text>
<text x="118.5" y="37.9">X7-4</text>
<text x="118.5" y="39.6">X7-5</text>
<text x="118.5" y="41.4">X7-6</text>
<text x="39.1" y="42">X1-6</text>
<text x="39.1" y="43.8">X1-7</text>
<text x="39.1" y="45.5">X1-8</text>
<text x="39.1" y="47.2">X1-9</text>
<text x="59.9" y="42">X3-6</text>
<text x="59.9" y="43.8">X3-7</text>
<text x="59.9" y="45.5">X3-8</text>
<text x="59.9" y="47.2">X3-9</text>
<text x="97" y="42">X5-6</text>
<text x="97" y="43.8">X5-7</text>
<text x="97" y="45.5">X5-8</text>
<text x="97" y="47.2">X5-9</text>
<text x="118.5" y="43.1">X7-7</text>
<text x="118.5" y="44.8">X7-8</text>
<text x="118.5" y="46.5">X7-9</text>
<text x="213.2" y="45.6">1</text>
<text x="217.2" y="46.4">GND</text>
<text x="39.1" y="49">X1-10</text>
<text x="59.9" y="49">X3-10</text>
<text x="96.2" y="49">X5-10</text>
<text x="117.7" y="48.3">X7-10</text>
<text x="213.2" y="50.8">2</text>
<text x="217.2" y="51.6">DATA</text>
<text x="213.2" y="56">3</text>
<text x="217.2" y="56.8">VCC</text>
<text x="39.1" y="61.8">X2-1</text>
<text x="39.1" y="63.5">X2-2</text>
<text x="39.1" y="65.2">X2-3</text>
<text x="59.9" y="61.8">X4-1</text>
<text x="59.9" y="63.5">X4-2</text>
<text x="59.9" y="65.2">X4-3</text>
<text x="102.4" y="60.4">X6-1</text>
<text x="102.4" y="62.1">X6-2</text>
<text x="102.4" y="63.8">X6-3</text>
<text x="102.4" y="65.6">X6-4</text>
<text x="123.5" y="60.2">X8-1</text>
<text x="123.5" y="61.9">X8-2</text>
<text x="123.5" y="63.7">X8-3</text>
<text x="123.5" y="65.4">X8-4</text>
<text x="39.1" y="67">X2-4</text>
<text x="39.1" y="68.7">X2-5</text>
<text x="39.1" y="70.4">X2-6</text>
<text x="59.9" y="67">X4-4</text>
<text x="59.9" y="68.7">X4-5</text>
<text x="59.9" y="70.4">X4-6</text>
<text x="102.4" y="67.3">X6-5</text>
<text x="102.4" y="69">X6-6</text>
<text x="102.4" y="70.8">X6-7</text>
<text x="123.5" y="67.1">X8-5</text>
<text x="123.5" y="68.9">X8-6</text>
<text x="123.5" y="70.6">X8-7</text>
<text x="39.1" y="72.1">X2-7</text>
<text x="39.1" y="73.9">X2-8</text>
<text x="39.1" y="75.6">X2-9</text>
<text x="39.1" y="77.3">X2-10</text>
<text x="59.9" y="72.1">X4-7</text>
<text x="59.9" y="73.9">X4-8</text>
<text x="59.9" y="75.6">X4-9</text>
<text x="59.9" y="77.3">X4-10</text>
<text x="101.6" y="75.9">X6-10</text>
<text x="102.4" y="72.5">X6-8</text>
<text x="102.4" y="74.2">X6-9</text>
<text x="122.7" y="75.8">X8-10</text>
<text x="123.5" y="72.3">X8-8</text>
<text x="123.5" y="74">X8-9</text>
<text x="44.3" y="95.6">1</text>
<text x="63.9" y="95.6">8</text>
<text x="44.3" y="99.1">2</text>
<text x="48.3" y="96.4">CS</text>
<text x="48.3" y="99.8">SCK</text>
<text x="57.9" y="96.4">VDD</text>
<text x="58.3" y="99.9">P0B</text>
<text x="63.9" y="99.1">7</text>
<text x="219.8" y="101.7">6</text>
<text x="234.1" y="101.7">7</text>
<text x="44.3" y="102.5">3</text>
<text x="44.3" y="106">4</text>
<text x="48.3" y="103.3">SDI</text>
<text x="48.3" y="106.8">VSS</text>
<text x="57.8" y="103.3">P0W</text>
<text x="58.3" y="106.8">P0A</text>
<text x="63.9" y="106">5</text>
<text x="63.9" y="102.5">6</text>
<text x="161.3" y="104.1">CD-DIA</text>
<text x="161.3" y="102.4">MUTE</text>
<text x="161.3" y="105.9">STAND-BY</text>
<text x="185.4" y="102.4">OUT+</text>
<text x="185.9" y="104.2">OUT-</text>
<text x="219.8" y="106.8">5</text>
<text x="219.8" y="103.4">3</text>
<text x="223.7" y="107.7">L2</text>
<text x="223.7" y="104.2">R1</text>
<text x="223.7" y="102.4">R2</text>
<text x="227.2" y="107.6">GND1</text>
<text x="227.2" y="104.1">GND2</text>
<text x="227.2" y="102.4">GND3</text>
<text x="234.1" y="106.8">1</text>
<text x="234.1" y="103.4">4</text>
<text x="161.3" y="111.1">IN+</text>
<text x="161.3" y="109.3">IN-</text>
<text x="185.8" y="109.3">SYNC</text>
<text x="187.6" y="112.8">VS</text>
<text x="219.8" y="108.6">2</text>
<text x="223.7" y="109.3">L1</text>
<text x="44.3" y="119.8">1</text>
<text x="63.9" y="119.8">8</text>
<text x="161.3" y="114.6">GND</text>
<text x="186.8" y="114.6">VS2</text>
<text x="44.3" y="123.3">2</text>
<text x="48.3" y="120.6">CS</text>
<text x="48.3" y="124">SCK</text>
<text x="57.9" y="120.6">VDD</text>
<text x="58.3" y="124.1">P0B</text>
<text x="63.9" y="123.3">7</text>
<text x="226.7" y="121.4" transform="rotate(-90 226.7 121.4)">J3-2</text>
<text x="228.4" y="121.4" transform="rotate(-90 228.4 121.4)">J3-1</text>
<text x="44.3" y="126.7">3</text>
<text x="44.3" y="130.2">4</text>
<text x="48.3" y="127.5">SDI</text>
<text x="48.3" y="131">VSS</text>
<text x="57.8" y="127.6">P0W</text>
<text x="58.3" y="131">P0A</text>
<text x="63.9" y="130.2">5</text>
<text x="63.9" y="126.7">6</text>
<text x="52.6" y="153.6">1</text>
<text x="55.2" y="154.3">VI</text>
<text x="60.6" y="154.3">VO</text>
<text x="64.3" y="153.6">3</text>
<text x="57.4" y="156.8">GND</text>
<text x="58.6" y="158.3" transform="rotate(-90 58.6 158.3)">2</text>
<text x="152.8" y="167.9">2</text>
<text x="152.8" y="164.5">1</text>
<text x="156.8" y="165.2">VDD</text>
<text x="164.7" y="165.2">VOUTA</text>
<text x="172.4" y="164.5">8</text>
<text x="172.4" y="167.9">7</text>
<text x="152.8" y="171.4">3</text>
<text x="156.8" y="168.7">CS</text>
<text x="156.8" y="172.1">SCK</text>
<text x="164.7" y="172.2">VOUTB</text>
<text x="166.7" y="168.7">VSS</text>
<text x="172.4" y="171.4">6</text>
<text x="152.8" y="174.8">4</text>
<text x="156.8" y="175.6">SDI</text>
<text x="165.8" y="175.6">LDAC</text>
<text x="172.4" y="174.8">5</text>
</g>
</svg>
